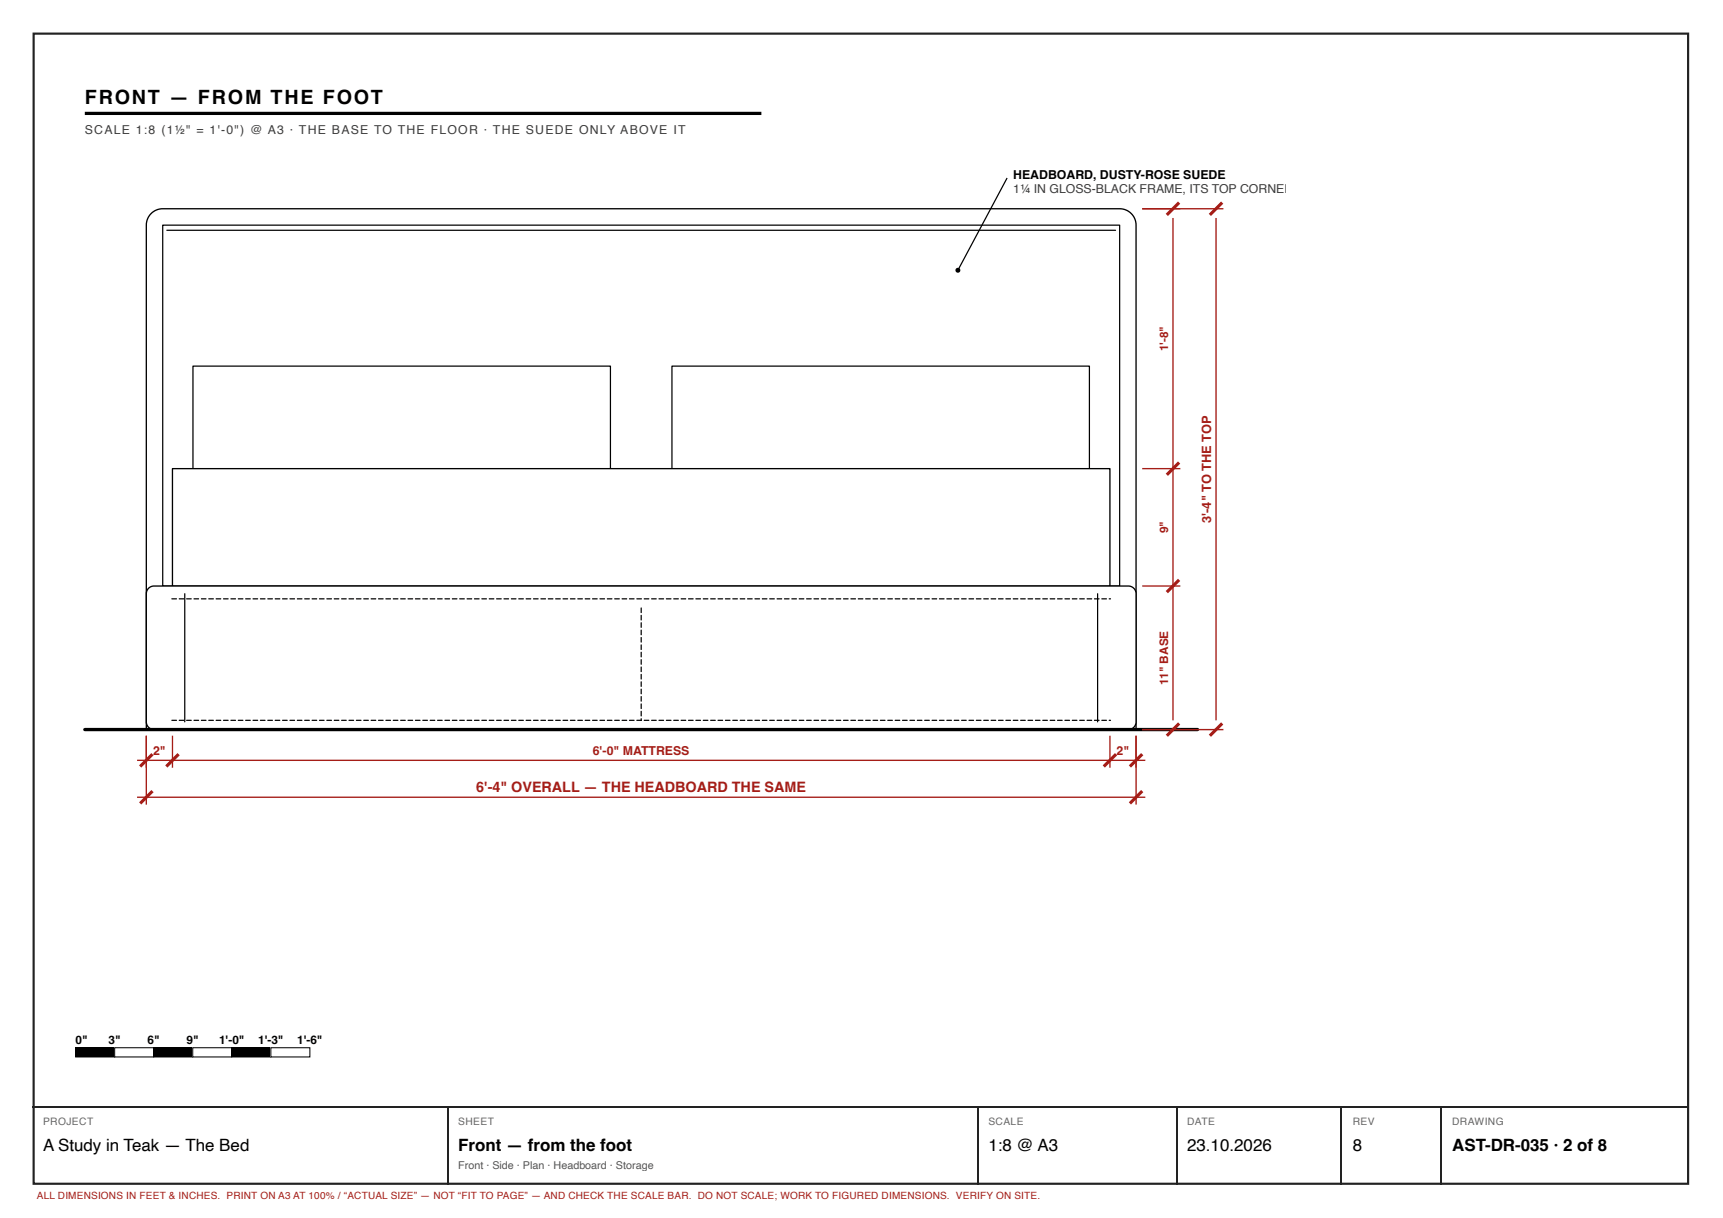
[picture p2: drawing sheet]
<svg xmlns="http://www.w3.org/2000/svg" width="420mm" height="297mm" viewBox="0 0 420 297" stroke-linecap="round" stroke-linejoin="round" font-family="sans-serif">
<path d="M8.2 8.2h403.5v280.5h-403.5z" fill="none" stroke="#222" stroke-width=".53"/>
<path d="M20.7 27.7h165" fill="none" stroke="#000" stroke-width=".79" stroke-linecap="butt"/>
<path d="M36.9 52.1l1.3-.9 1.5-.3h233.4a4 4 0 0 1 4 4v123h-241.4v-123l.3-1.5z" fill="#fff"/>
<path d="M36.9 52.1l1.3-.9 1.5-.3h233.4a4 4 0 0 1 4 4v123h-241.4v-123l.3-1.5z" fill="none" stroke="#000" stroke-width=".32"/>
<path d="M39.7 54.9h233.4v88h-233.4z" fill="#fff"/>
<path d="M39.7 54.9h233.4v88h-233.4zM40.7 56.2h231.4" fill="none" stroke="#000" stroke-width=".3"/>
<path d="M47.1 89.3h101.8v25h-101.8z" fill="#fff"/>
<path d="M47.1 89.3h101.8v25h-101.8z" fill="none" stroke="#000" stroke-width=".3"/>
<path d="M163.9 89.3h101.8v25h-101.8z" fill="#fff"/>
<path d="M163.9 89.3h101.8v25h-101.8z" fill="none" stroke="#000" stroke-width=".3"/>
<path d="M42.1 114.3h228.6v28.6h-228.6z" fill="#fff"/>
<path d="M42.1 114.3h228.6v28.6h-228.6z" fill="none" stroke="#000" stroke-width=".32"/>
<path d="M36.2 143.5l.6-.5 .8-.1h237.6a1.87 1.87 0 0 1 1.9 1.9v31.2a1.88 1.88 0 0 1-1.9 1.9h-237.6a1.88 1.88 0 0 1-1.9-1.9v-31.2l.1-.7z" fill="#fff"/>
<path d="M36.2 143.5l.6-.5 .8-.1h237.6a1.87 1.87 0 0 1 1.9 1.9v31.2a1.88 1.88 0 0 1-1.9 1.9h-237.6a1.88 1.88 0 0 1-1.9-1.9v-31.2l.1-.7z" fill="none" stroke="#000" stroke-width=".32"/>
<g fill="#000">
<path d="M18.4 255.5h9.6v2.2h-9.6z"/>
<path d="M41.8 145.9h1.2l.2 .1-.2 .2h-1.1zM43.6 145.9h1.2l.2 .1-.2 .2h-1.1zM45.4 145.9h1.2l.2 .1-.2 .2h-1.1zM47.2 145.9h1.2l.2 .1-.2 .2h-1.1zM49 145.9h1.2l.2 .1-.2 .2h-1.1zM50.8 145.9h1.2l.2 .1-.2 .2h-1.1zM52.6 145.9h1.2l.2 .1-.2 .2h-1.1zM54.4 145.9h1.2l.2 .1-.2 .2h-1.1zM56.2 145.9h1.2l.2 .1-.2 .2h-1.1zM58 145.9h1.2l.2 .1-.2 .2h-1.1zM59.8 145.9h1.2l.2 .1-.2 .2h-1.1zM61.6 145.9h1.2l.2 .1-.2 .2h-1.1zM63.4 145.9h1.2l.2 .1-.2 .2h-1.1zM65.2 145.9h1.2l.2 .1-.2 .2h-1.1zM67 145.9h1.2l.2 .1-.2 .2h-1.1zM68.8 145.9h1.2l.2 .1-.2 .2h-1.1zM70.6 145.9h1.2l.2 .1-.2 .2h-1.1zM72.4 145.9h1.2l.2 .1-.2 .2h-1.1zM74.2 145.9h1.2l.2 .1-.2 .2h-1.1zM76 145.9h1.2l.2 .1-.2 .2h-1.1zM77.8 145.9h1.2l.2 .1-.2 .2h-1.1zM79.6 145.9h1.2l.2 .1-.2 .2h-1.1zM81.4 145.9h1.2l.2 .1-.2 .2h-1.1zM83.2 145.9h1.2l.2 .1-.2 .2h-1.1zM85 145.9h1.2l.2 .1-.2 .2h-1.1zM86.8 145.9h1.2l.2 .1-.2 .2h-1.1zM88.6 145.9h1.2l.2 .1-.2 .2h-1.1zM90.4 145.9h1.2l.2 .1-.2 .2h-1.1zM92.2 145.9h1.2l.2 .1-.2 .2h-1.1zM94 145.9h1.2l.2 .1-.2 .2h-1.1zM95.8 145.9h1.2l.2 .1-.2 .2h-1.1zM97.6 145.9h1.2l.2 .1-.2 .2h-1.1zM99.4 145.9h1.2l.2 .1-.2 .2h-1.1zM101.2 145.9h1.2l.2 .1-.2 .2h-1.1zM103 145.9h1.2l.2 .1-.2 .2h-1.1zM104.8 145.9h1.2l.2 .1-.2 .2h-1.1zM106.6 145.9h1.2l.2 .1-.2 .2h-1.1zM108.4 145.9h1.2l.2 .1-.2 .2h-1.1zM110.2 145.9h1.2l.2 .1-.2 .2h-1.1zM112 145.9h1.2l.2 .1-.2 .2h-1.1zM113.8 145.9h1.2l.2 .1-.2 .2h-1.1zM115.6 145.9h1.2l.2 .1-.2 .2h-1.1zM117.4 145.9h1.2l.2 .1-.2 .2h-1.1zM119.2 145.9h1.2l.2 .1-.2 .2h-1.1zM121 145.9h1.2l.2 .1-.2 .2h-1.1zM122.8 145.9h1.2l.2 .1-.2 .2h-1.1zM124.6 145.9h1.2l.2 .1-.2 .2h-1.1zM126.4 145.9h1.2l.2 .1-.2 .2h-1.1zM128.2 145.9h1.2l.2 .1-.2 .2h-1.1zM130 145.9h1.2l.2 .1-.2 .2h-1.1zM131.8 145.9h1.2l.2 .1-.2 .2h-1.1zM133.6 145.9h1.2l.2 .1-.2 .2h-1.1zM135.4 145.9h1.2l.2 .1-.2 .2h-1.1zM137.2 145.9h1.2l.2 .1-.2 .2h-1.1zM139 145.9h1.2l.2 .1-.2 .2h-1.1zM140.8 145.9h1.2l.2 .1-.2 .2h-1.1zM142.6 145.9h1.2l.2 .1-.2 .2h-1.1zM144.4 145.9h1.2l.2 .1-.2 .2h-1.1zM146.2 145.9h1.2l.2 .1-.2 .2h-1.1zM148 145.9h1.2l.2 .1-.2 .2h-1.1zM149.8 145.9h1.2l.2 .1-.2 .2h-1.1zM151.6 145.9h1.2l.2 .1-.2 .2h-1.1zM153.4 145.9h1.2l.2 .1-.2 .2h-1.1zM155.2 145.9h1.2l.2 .1-.2 .2h-1.1zM157 145.9h1.2l.2 .1-.2 .2h-1.1zM158.8 145.9h1.2l.2 .1-.2 .2h-1.1zM160.6 145.9h1.2l.2 .1-.2 .2h-1.1zM162.4 145.9h1.2l.2 .1-.2 .2h-1.1zM164.2 145.9h1.2l.2 .1-.2 .2h-1.1zM166 145.9h1.2l.2 .1-.2 .2h-1.1zM167.8 145.9h1.2l.2 .1-.2 .2h-1.1zM169.6 145.9h1.2l.2 .1-.2 .2h-1.1zM171.4 145.9h1.2l.2 .1-.2 .2h-1.1zM173.2 145.9h1.2l.2 .1-.2 .2h-1.1zM175 145.9h1.2l.2 .1-.2 .2h-1.1zM176.8 145.9h1.2l.2 .1-.2 .2h-1.1zM178.6 145.9h1.2l.2 .1-.2 .2h-1.1zM180.4 145.9h1.2l.2 .1-.2 .2h-1.1zM182.2 145.9h1.2l.2 .1-.2 .2h-1.1zM184 145.9h1.2l.2 .1-.2 .2h-1.1zM185.8 145.9h1.2l.2 .1-.2 .2h-1.1zM187.6 145.9h1.2l.2 .1-.2 .2h-1.1zM189.4 145.9h1.2l.2 .1-.2 .2h-1.1zM191.2 145.9h1.2l.2 .1-.2 .2h-1.1zM193 145.9h1.2l.2 .1-.2 .2h-1.1zM194.8 145.9h1.2l.2 .1-.2 .2h-1.1zM196.6 145.9h1.2l.2 .1-.2 .2h-1.1zM198.4 145.9h1.2l.2 .1-.2 .2h-1.1zM200.2 145.9h1.2l.2 .1-.2 .2h-1.1zM202 145.9h1.2l.2 .1-.2 .2h-1.1zM203.8 145.9h1.2l.2 .1-.2 .2h-1.1zM205.6 145.9h1.2l.2 .1-.2 .2h-1.1zM207.4 145.9h1.2l.2 .1-.2 .2h-1.1zM209.2 145.9h1.2l.2 .1-.2 .2h-1.1zM211 145.9h1.2l.2 .1-.2 .2h-1.1zM212.8 145.9h1.2l.2 .1-.2 .2h-1.1zM214.6 145.9h1.2l.2 .1-.2 .2h-1.1zM216.4 145.9h1.2l.2 .1-.2 .2h-1.1zM218.2 145.9h1.2l.2 .1-.2 .2h-1.1zM220 145.9h1.2l.2 .1-.2 .2h-1.1zM221.8 145.9h1.2l.2 .1-.2 .2h-1.1zM223.6 145.9h1.2l.2 .1-.2 .2h-1.1zM225.4 145.9h1.2l.2 .1-.2 .2h-1.1zM227.2 145.9h1.2l.2 .1-.2 .2h-1.1zM229 145.9h1.2l.2 .1-.2 .2h-1.1zM230.8 145.9h1.2l.2 .1-.2 .2h-1.1zM232.6 145.9h1.2l.2 .1-.2 .2h-1.1zM234.4 145.9h1.2l.2 .1-.2 .2h-1.1zM236.2 145.9h1.2l.2 .1-.2 .2h-1.1zM238 145.9h1.2l.2 .1-.2 .2h-1.1zM239.8 145.9h1.2l.2 .1-.2 .2h-1.1zM241.6 145.9h1.2l.2 .1-.2 .2h-1.1zM243.4 145.9h1.2l.2 .1-.2 .2h-1.1zM245.2 145.9h1.2l.2 .1-.2 .2h-1.1zM247 145.9h1.2l.2 .1-.2 .2h-1.1zM248.8 145.9h1.2l.2 .1-.2 .2h-1.1zM250.6 145.9h1.2l.2 .1-.2 .2h-1.1zM252.4 145.9h1.2l.2 .1-.2 .2h-1.1zM254.2 145.9h1.2l.2 .1-.2 .2h-1.1zM256 145.9h1.2l.2 .1-.2 .2h-1.1zM257.8 145.9h1.2l.2 .1-.2 .2h-1.1zM259.6 145.9h1.2l.2 .1-.2 .2h-1.1zM261.4 145.9h1.2l.2 .1-.2 .2h-1.1zM263.2 145.9h1.2l.2 .1-.2 .2h-1.1zM265 145.9h1.2l.2 .1-.2 .2h-1.1zM266.8 145.9h1.2l.2 .1-.2 .2h-1.1zM268.6 145.9h1.2l.2 .1-.2 .2h-1.1zM270.4 145.9h.5v.2l-.4 .1z"/>
<path d="M156.3 148.2l.2 .1v1.1l-.1 .1-.2-.1zM156.3 150l.2 .1v1.1l-.1 .1-.2-.1zM156.3 151.8l.2 .1v1.1l-.1 .1-.2-.1zM156.3 153.6l.2 .1v1.1l-.1 .1-.2-.1zM156.3 155.4l.2 .1v1.1l-.1 .1-.2-.1zM156.3 157.2l.2 .1v1.1l-.1 .1-.2-.1zM156.3 159l.2 .1v1.1l-.1 .1-.2-.1zM156.3 160.8l.2 .1v1.1l-.1 .1-.2-.1zM156.3 162.6l.2 .1v1.1l-.1 .1-.2-.1zM156.3 164.4l.2 .1v1.1l-.1 .1-.2-.1zM156.3 166.2l.2 .1v1.1l-.1 .1-.2-.1zM156.3 168l.2 .1v1.1l-.1 .1-.2-.1zM156.3 169.8l.2 .1v1.1l-.1 .1-.2-.1zM156.3 171.6l.2 .1v1.1l-.1 .1-.2-.1zM156.3 173.4l.2 .1v1.1l-.1 .1-.2-.1zM156.3 175.2h.2l-.1 .6-.2-.1z"/>
<path d="M41.8 175.5h1.2l.2 .2-.2 .1h-1.1zM43.6 175.5h1.2l.2 .2-.2 .1h-1.1zM45.4 175.5h1.2l.2 .2-.2 .1h-1.1zM47.2 175.5h1.2l.2 .2-.2 .1h-1.1zM49 175.5h1.2l.2 .2-.2 .1h-1.1zM50.8 175.5h1.2l.2 .2-.2 .1h-1.1zM52.6 175.5h1.2l.2 .2-.2 .1h-1.1zM54.4 175.5h1.2l.2 .2-.2 .1h-1.1zM56.2 175.5h1.2l.2 .2-.2 .1h-1.1zM58 175.5h1.2l.2 .2-.2 .1h-1.1zM59.8 175.5h1.2l.2 .2-.2 .1h-1.1zM61.6 175.5h1.2l.2 .2-.2 .1h-1.1zM63.4 175.5h1.2l.2 .2-.2 .1h-1.1zM65.2 175.5h1.2l.2 .2-.2 .1h-1.1zM67 175.5h1.2l.2 .2-.2 .1h-1.1zM68.8 175.5h1.2l.2 .2-.2 .1h-1.1zM70.6 175.5h1.2l.2 .2-.2 .1h-1.1zM72.4 175.5h1.2l.2 .2-.2 .1h-1.1zM74.2 175.5h1.2l.2 .2-.2 .1h-1.1zM76 175.5h1.2l.2 .2-.2 .1h-1.1zM77.8 175.5h1.2l.2 .2-.2 .1h-1.1zM79.6 175.5h1.2l.2 .2-.2 .1h-1.1zM81.4 175.5h1.2l.2 .2-.2 .1h-1.1zM83.2 175.5h1.2l.2 .2-.2 .1h-1.1zM85 175.5h1.2l.2 .2-.2 .1h-1.1zM86.8 175.5h1.2l.2 .2-.2 .1h-1.1zM88.6 175.5h1.2l.2 .2-.2 .1h-1.1zM90.4 175.5h1.2l.2 .2-.2 .1h-1.1zM92.2 175.5h1.2l.2 .2-.2 .1h-1.1zM94 175.5h1.2l.2 .2-.2 .1h-1.1zM95.8 175.5h1.2l.2 .2-.2 .1h-1.1zM97.6 175.5h1.2l.2 .2-.2 .1h-1.1zM99.4 175.5h1.2l.2 .2-.2 .1h-1.1zM101.2 175.5h1.2l.2 .2-.2 .1h-1.1zM103 175.5h1.2l.2 .2-.2 .1h-1.1zM104.8 175.5h1.2l.2 .2-.2 .1h-1.1zM106.6 175.5h1.2l.2 .2-.2 .1h-1.1zM108.4 175.5h1.2l.2 .2-.2 .1h-1.1zM110.2 175.5h1.2l.2 .2-.2 .1h-1.1zM112 175.5h1.2l.2 .2-.2 .1h-1.1zM113.8 175.5h1.2l.2 .2-.2 .1h-1.1zM115.6 175.5h1.2l.2 .2-.2 .1h-1.1zM117.4 175.5h1.2l.2 .2-.2 .1h-1.1zM119.2 175.5h1.2l.2 .2-.2 .1h-1.1zM121 175.5h1.2l.2 .2-.2 .1h-1.1zM122.8 175.5h1.2l.2 .2-.2 .1h-1.1zM124.6 175.5h1.2l.2 .2-.2 .1h-1.1zM126.4 175.5h1.2l.2 .2-.2 .1h-1.1zM128.2 175.5h1.2l.2 .2-.2 .1h-1.1zM130 175.5h1.2l.2 .2-.2 .1h-1.1zM131.8 175.5h1.2l.2 .2-.2 .1h-1.1zM133.6 175.5h1.2l.2 .2-.2 .1h-1.1zM135.4 175.5h1.2l.2 .2-.2 .1h-1.1zM137.2 175.5h1.2l.2 .2-.2 .1h-1.1zM139 175.5h1.2l.2 .2-.2 .1h-1.1zM140.8 175.5h1.2l.2 .2-.2 .1h-1.1zM142.6 175.5h1.2l.2 .2-.2 .1h-1.1zM144.4 175.5h1.2l.2 .2-.2 .1h-1.1zM146.2 175.5h1.2l.2 .2-.2 .1h-1.1zM148 175.5h1.2l.2 .2-.2 .1h-1.1zM149.8 175.5h1.2l.2 .2-.2 .1h-1.1zM151.6 175.5h1.2l.2 .2-.2 .1h-1.1zM153.4 175.5h1.2l.2 .2-.2 .1h-1.1zM155.2 175.5h1.2l.2 .2-.2 .1h-1.1zM157 175.5h1.2l.2 .2-.2 .1h-1.1zM158.8 175.5h1.2l.2 .2-.2 .1h-1.1zM160.6 175.5h1.2l.2 .2-.2 .1h-1.1zM162.4 175.5h1.2l.2 .2-.2 .1h-1.1zM164.2 175.5h1.2l.2 .2-.2 .1h-1.1zM166 175.5h1.2l.2 .2-.2 .1h-1.1zM167.8 175.5h1.2l.2 .2-.2 .1h-1.1zM169.6 175.5h1.2l.2 .2-.2 .1h-1.1zM171.4 175.5h1.2l.2 .2-.2 .1h-1.1zM173.2 175.5h1.2l.2 .2-.2 .1h-1.1zM175 175.5h1.2l.2 .2-.2 .1h-1.1zM176.8 175.5h1.2l.2 .2-.2 .1h-1.1zM178.6 175.5h1.2l.2 .2-.2 .1h-1.1zM180.4 175.5h1.2l.2 .2-.2 .1h-1.1zM182.2 175.5h1.2l.2 .2-.2 .1h-1.1zM184 175.5h1.2l.2 .2-.2 .1h-1.1zM185.8 175.5h1.2l.2 .2-.2 .1h-1.1zM187.6 175.5h1.2l.2 .2-.2 .1h-1.1zM189.4 175.5h1.2l.2 .2-.2 .1h-1.1zM191.2 175.5h1.2l.2 .2-.2 .1h-1.1zM193 175.5h1.2l.2 .2-.2 .1h-1.1zM194.8 175.5h1.2l.2 .2-.2 .1h-1.1zM196.6 175.5h1.2l.2 .2-.2 .1h-1.1zM198.4 175.5h1.2l.2 .2-.2 .1h-1.1zM200.2 175.5h1.2l.2 .2-.2 .1h-1.1zM202 175.5h1.2l.2 .2-.2 .1h-1.1zM203.8 175.5h1.2l.2 .2-.2 .1h-1.1zM205.6 175.5h1.2l.2 .2-.2 .1h-1.1zM207.4 175.5h1.2l.2 .2-.2 .1h-1.1zM209.2 175.5h1.2l.2 .2-.2 .1h-1.1zM211 175.5h1.2l.2 .2-.2 .1h-1.1zM212.8 175.5h1.2l.2 .2-.2 .1h-1.1zM214.6 175.5h1.2l.2 .2-.2 .1h-1.1zM216.4 175.5h1.2l.2 .2-.2 .1h-1.1zM218.2 175.5h1.2l.2 .2-.2 .1h-1.1zM220 175.5h1.2l.2 .2-.2 .1h-1.1zM221.8 175.5h1.2l.2 .2-.2 .1h-1.1zM223.6 175.5h1.2l.2 .2-.2 .1h-1.1zM225.4 175.5h1.2l.2 .2-.2 .1h-1.1zM227.2 175.5h1.2l.2 .2-.2 .1h-1.1zM229 175.5h1.2l.2 .2-.2 .1h-1.1zM230.8 175.5h1.2l.2 .2-.2 .1h-1.1zM232.6 175.5h1.2l.2 .2-.2 .1h-1.1zM234.4 175.5h1.2l.2 .2-.2 .1h-1.1zM236.2 175.5h1.2l.2 .2-.2 .1h-1.1zM238 175.5h1.2l.2 .2-.2 .1h-1.1zM239.8 175.5h1.2l.2 .2-.2 .1h-1.1zM241.6 175.5h1.2l.2 .2-.2 .1h-1.1zM243.4 175.5h1.2l.2 .2-.2 .1h-1.1zM245.2 175.5h1.2l.2 .2-.2 .1h-1.1zM247 175.5h1.2l.2 .2-.2 .1h-1.1zM248.8 175.5h1.2l.2 .2-.2 .1h-1.1zM250.6 175.5h1.2l.2 .2-.2 .1h-1.1zM252.4 175.5h1.2l.2 .2-.2 .1h-1.1zM254.2 175.5h1.2l.2 .2-.2 .1h-1.1zM256 175.5h1.2l.2 .2-.2 .1h-1.1zM257.8 175.5h1.2l.2 .2-.2 .1h-1.1zM259.6 175.5h1.2l.2 .2-.2 .1h-1.1zM261.4 175.5h1.2l.2 .2-.2 .1h-1.1zM263.2 175.5h1.2l.2 .2-.2 .1h-1.1zM265 175.5h1.2l.2 .2-.2 .1h-1.1zM266.8 175.5h1.2l.2 .2-.2 .1h-1.1zM268.6 175.5h1.2l.2 .2-.2 .1h-1.1zM270.4 175.5h.5v.2l-.4 .1z"/>
<circle cx="233.6" cy="65.9" r=".6"/>
</g>
<path d="M245.6 43.4l-12 22.5M45.1 144.8v31.2M267.7 144.8v31.2" fill="none" stroke="#000" stroke-width=".3"/>
<path d="M20.7 177.9h271.4" fill="none" stroke="#000" stroke-width=".81"/>
<path d="M278.6 50.9h19.8M286.1 53.2v122.5M296.6 53.2v122.5M278.6 114.3h9.3M278.6 142.9h9.3M35.7 179.4v16.8M42.1 179.4v7.8M270.7 179.4v7.8M277.1 179.4v16.8M278.6 177.9h19.8M33.4 185.4h245.9M33.4 194.4h245.9" fill="none" stroke="#a51d17" stroke-width=".33"/>
<path d="M287.6 49.4l-3 3M298.1 49.4l-3 3M287.6 112.8l-3 3M287.6 141.4l-3 3M287.6 176.4l-3 3M298.1 176.4l-3 3M37.2 183.9l-3 3M37.2 192.9l-3 3M43.6 183.9l-3 3M272.2 183.9l-3 3M278.6 183.9l-3 3M278.6 192.9l-3 3" fill="none" stroke="#a51d17" stroke-width=".76" stroke-linecap="butt"/>
<path d="M18.4 255.5h9.6v2.2h-9.6z" fill="none" stroke="#000" stroke-width=".25"/>
<path d="M28 255.5h9.5v2.2h-9.5z" fill="#fff"/>
<path d="M28 255.5h9.5v2.2h-9.5zM37.5 255.5h9.5v2.2h-9.5z" fill="none" stroke="#000" stroke-width=".25"/>
<path d="M37.5 255.5h9.5v2.2h-9.5z" fill="#000"/>
<path d="M47 255.5h9.5v2.2h-9.5z" fill="#fff"/>
<path d="M47 255.5h9.5v2.2h-9.5zM56.5 255.5h9.5v2.2h-9.5z" fill="none" stroke="#000" stroke-width=".25"/>
<path d="M56.5 255.5h9.5v2.2h-9.5z" fill="#000"/>
<path d="M66.1 255.5h9.5v2.2h-9.5z" fill="#fff"/>
<path d="M66.1 255.5h9.5v2.2h-9.5z" fill="none" stroke="#000" stroke-width=".25"/>
<path d="M7.9 270h404.1M109.1 270.1v18.8M238.5 270.1v18.8M286.9 270.1v18.8M327.2 270.1v18.8M351.5 270.1v18.8" fill="none" stroke="#222" stroke-width=".26"/>
<text font-size="4.8" x="20.7" y="25.4">FRONT — FROM THE FOOT</text>
<g font-size="4.1">
<text x="10.5" y="280.7">A Study in Teak — The Bed</text>
<text x="111.8" y="280.7">Front — from the foot</text>
<text x="241" y="280.7">1:8 @ A3</text>
<text x="289.5" y="280.7">23.10.2026</text>
<text x="329.9" y="280.7">8</text>
<text x="354.1" y="280.7">AST-DR-035 · 2 of 8</text>
</g>
<text font-size="3.5" fill="#a51d17" x="116.2" y="193.2">6'-4&quot; OVERALL — THE HEADBOARD THE SAME</text>
<text font-size="3.1" fill="#a51d17" x="295.4" y="127.5" transform="rotate(-90 295.4 127.5)">3'-4&quot; TO THE TOP</text>
<g font-size="3" fill="#3d3d3d">
<text x="20.7" y="32.6">SCALE 1:8 (1½&quot; = 1'-0&quot;) @ A3 · THE BASE TO THE FLOOR · THE SUEDE ONLY ABOVE IT</text>
<text x="247.1" y="47.2">1¼ IN GLOSS-BLACK FRAME, ITS TOP CORNER</text>
</g>
<text font-size="3" x="247.1" y="43.7">HEADBOARD, DUSTY-ROSE SUEDE</text>
<g font-size="3" fill="#a51d17">
<text x="37.3" y="184.2">2&quot;</text>
<text x="144.6" y="184.2">6'-0&quot; MATTRESS</text>
<text x="272.3" y="184.2">2&quot;</text>
</g>
<g font-size="2.9" fill="#a51d17">
<text x="284.9" y="85.7" transform="rotate(-90 284.9 85.7)">1'-8&quot;</text>
<text x="284.9" y="130.1" transform="rotate(-90 284.9 130.1)">9&quot;</text>
<text x="284.9" y="167" transform="rotate(-90 284.9 167)">11&quot; BASE</text>
</g>
<g font-size="2.9">
<text x="18.4" y="254.5">0&quot;</text>
<text x="26.5" y="254.5">3&quot;</text>
<text x="36" y="254.5">6&quot;</text>
<text x="45.5" y="254.5">9&quot;</text>
<text x="53.4" y="254.5">1'-0&quot;</text>
<text x="62.9" y="254.5">1'-3&quot;</text>
<text x="72.5" y="254.5">1'-6&quot;</text>
</g>
<text font-size="2.6" fill="#555" x="111.8" y="285">Front · Side · Plan · Headboard · Storage</text>
<g font-size="2.5" fill="#666">
<text x="10.5" y="274.4">PROJECT</text>
<text x="111.8" y="274.4">SHEET</text>
<text x="241" y="274.4">SCALE</text>
<text x="289.5" y="274.4">DATE</text>
<text x="329.9" y="274.4">REV</text>
<text x="354.1" y="274.4">DRAWING</text>
</g>
<text font-size="2.4" fill="#a51d17" x="9" y="292.4">ALL DIMENSIONS IN FEET &amp; INCHES. PRINT ON A3 AT 100% / “ACTUAL SIZE” — NOT “FIT TO PAGE” — AND CHECK THE SCALE BAR. DO NOT SCALE; WORK TO FIGURED DIMENSIONS. VERIFY ON SITE.</text>
</svg>
